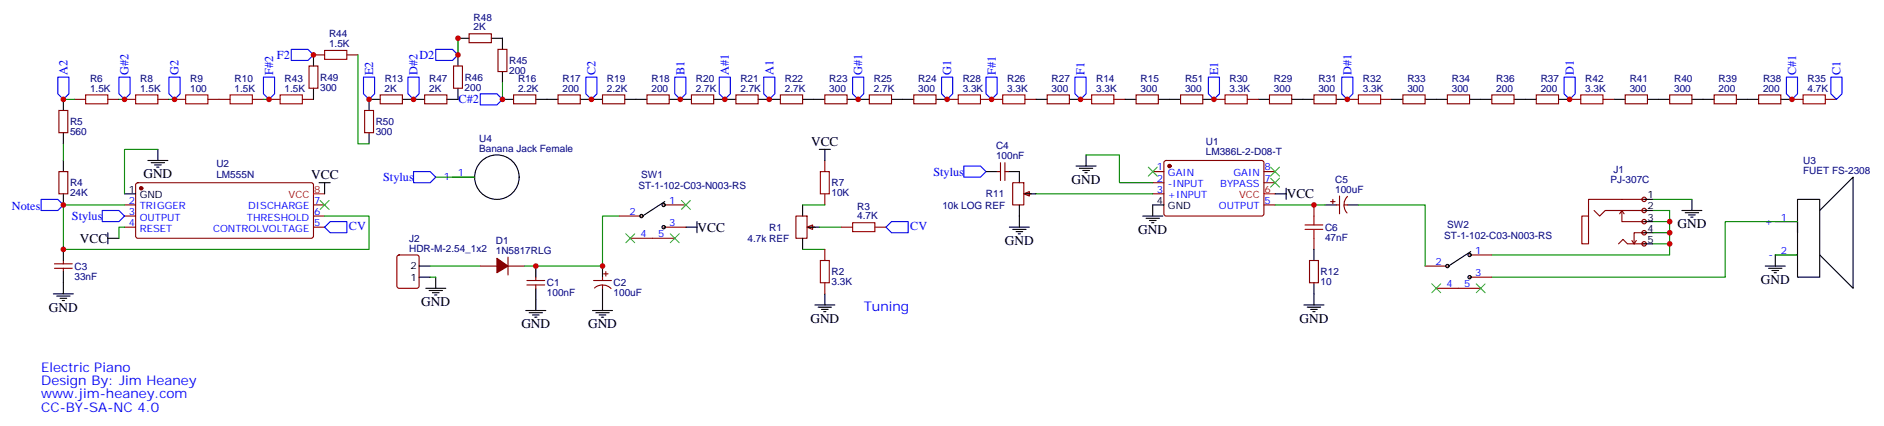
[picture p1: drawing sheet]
<svg xmlns="http://www.w3.org/2000/svg" width="598mm" height="135mm" viewBox="0 0 598 135" stroke-linecap="round" stroke-linejoin="round" font-family="sans-serif">
<g fill="#f0f0f0" stroke="#870000" stroke-width=".35">
<circle cx="521.8" cy="77.4" r=".71"/>
<circle cx="521.8" cy="73.9" r=".71"/>
<circle cx="521.8" cy="70.3" r=".71"/>
<circle cx="521.8" cy="66.8" r=".71"/>
<circle cx="521.8" cy="63.3" r=".71"/>
</g>
<g fill="none" stroke="#000" stroke-width=".35">
<path d="M39.5 61.5h3.5M211 64l-7.1 4.6M365.8 65.1h3.6M466.7 79.9l-7 4.6M521.1 63.3h3.5M521.1 66.8h3.5M521.1 70.3h3.5M521.1 73.9h3.5M521.1 77.4h3.5M133 88h3.5M133 84.5h3.5M135.1 91.5h6.4"/>
<path d="M136.2 92.2h4.2M137.2 92.9h2.1M137.9 93.6h.7M138.3 88v3.5M166.9 98.6h6.3M167.9 99.3h4.3M169 100h2.1M170 84.5v3.5M170 91.5v7.1M188 98.6h6.4M189.1 99.3h4.2M190.1 100h2.2"/>
<path d="M191.2 84.5v3.5M191.2 91.5v7.1M169.7 100.7h.7M190.9 100.7h.7"/>
<circle cx="203.6" cy="68.6" r=".53"/>
<circle cx="210.6" cy="65.1" r=".53"/>
<circle cx="210.6" cy="72.1" r=".53"/>
<circle cx="459.3" cy="84.5" r=".53"/>
<circle cx="466.4" cy="80.9" r=".53"/>
<circle cx="466.4" cy="88" r=".53"/>
</g>
<g fill="none" stroke="#870000" stroke-width=".35">
<path d="M43.3 58.2l.4-.2 55.4 .1 .4 .6-.1 16.5-.6 .4h-55.3l-.5-.7v-16.2zM365.8 54.5h3.6M365.8 58h3.6M369.6 51.1l.5-.2 30.6 .1 .4 .6-.1 16.5-.6 .5-30.6-.1-.4-.6v-16.3zM401.1 54.5h3.5M401.1 58h3.5M39.5 65.1h3.5M39.5 68.6h3.5M39.5 72.1h3.5M99.5 65.1h3.5M99.5 68.6h3.5M99.5 72.1h3.5"/>
<path d="M196.5 68.6h7.1M200 75.6h14.1M210.6 65.1h7.1M210.6 72.1h7.1M365.8 61.5h3.6M401.1 65.1h3.5M505.9 66.8l1.7 1.8 1.8-1.8h12.4M513.6 77.4l1.5-1.4 1.4 1.4h5.3M514.7 66.8v3.5h7.1M514.7 66.8l-.7 1.1M514.7 66.8l.7 1.1M517.9 76.3l.7 1.1"/>
<path d="M519.3 76.3l-.7 1.1M521.8 73.9h-3.2v3.5M521.8 63.3h-17.7v5.3h-2.1v8.8h2.1v-8.8M126.2 81.1l.4-.2h5.7l.6 .5 .1 9.4-.5 .7h-5.9l-.6-.5-.1-9.4zM152.4 84.5h5.3M161.2 84.5h5.3M161.2 81.6v5.7M167.2 89h5.7M167.2 90.5h5.7M170 88v1M170 90.5v1M188.4 89h5.6"/>
<path d="M188.7 91.4a3.8 3.8 0 0 1 5.2 .2M191.2 88v1M191.2 90.5v1M191.6 86.9h1.4M192.3 86.2v1.4M452.3 84.5h7M455.8 91.5h14.1M466.4 80.9h7M466.4 88h7"/>
</g>
<g fill="#870000" stroke="#870000" stroke-width=".35">
<path d="M157.7 82l3.5 2.5-3.5 2.1z"/>
<circle cx="371.1" cy="52.7" r=".53"/>
<circle cx="44.8" cy="59.8" r=".53"/>
</g>
<path d="M99.5 61.5h3.5M401.1 61.5h3.5" fill="none" stroke="#f00" stroke-width=".35"/>
<path d="M196.5 68.6h-5.3v15.9h-24.7M136.5 84.5h15.9M136.5 88h1.8" fill="none" stroke="#008700" stroke-width=".35"/>
<path d="M256.1 72.1l1.8-.7v1.4z" fill="#f0f0f0" stroke="#870000" stroke-width=".35"/>
<g fill="none" stroke="#870000" stroke-width=".35">
<path d="M99.5 17.4h3.5M110.1 17.4h3.5M148.9 10.7h7v2.8h-7zM158 15.7h2.9v7h-2.9zM18.7 35.1h2.8v7h-2.8zM23.6 31.5h3.6M34.2 31.5h3.5M39.5 31.5h3.5M50.1 31.5h3.5M55.4 31.5h3.5M66 31.5h7M80.1 31.5h3.5"/>
<path d="M85.4 31.5h3.5M96 31.5h3.5M98.1 21h2.8v7h-2.8zM115.7 35.1h2.8v7h-2.8zM120.6 30.1h7.1v2.8h-7.1zM134.8 30.1h7v2.8h-7zM143.9 21h2.9v7h-2.9zM163 30.1h7v2.8h-7zM177.1 30.1h7v2.8h-7zM191.2 30.1h7.1v2.8h-7.1zM205.3 30.1h7.1v2.8h-7.1zM219.4 30.1h7.1v2.8h-7.1z"/>
<path d="M233.5 30.1h7.1v2.8h-7.1zM247.6 30.1h7.1v2.8h-7.1zM261.8 30.1h7v2.8h-7zM275.9 30.1h7v2.8h-7zM290 30.1h7v2.8h-7zM300.6 31.5h3.5M311.1 31.5h7.1M325.3 31.5h3.5M332.3 30.1h7.1v2.8h-7.1zM385.2 31.5h3.6M395.8 31.5h3.5M402.9 30.1h7v2.8h-7z"/>
<path d="M417 30.1h7v2.8h-7zM427.6 31.5h3.5M438.1 31.5h3.6M445.2 30.1h7.1v2.8h-7.1zM459.3 30.1h7.1v2.8h-7.1zM473.4 30.1h7.1v2.8h-7.1zM487.5 30.1h7.1v2.8h-7.1zM498.1 31.5h3.5M508.7 31.5h3.5M515.8 30.1h7v2.8h-7zM529.9 30.1h7v2.8h-7zM544 30.1h7v2.8h-7z"/>
<path d="M558.1 30.1h7v2.8h-7zM568.7 31.5h3.5M579.3 31.5h3.5M18.7 54.5h2.8v7h-2.8zM261.8 50.9v3.6M316.4 54.5h1.1M317.5 51.6v5.7M318.9 51.6v5.7M318.9 54.5h1.1M252.6 68.6h3.5v7h-3.5zM256.8 72.1h1.8M261.8 61.5v3.6"/>
<path d="M17.3 85.2h5.6M17.3 83.7h5.6M20.1 82.7v1M20.1 85.2v1"/>
</g>
<g fill="none" stroke="#000" stroke-width=".35">
<path d="M99.5 17.4v3.6M145.3 17.4v3.6M145.3 12.1h3.6M155.9 12.1h3.6v3.6M20.1 31.5v3.6M99.5 28v3.5M120.6 31.5h-3.5v3.6M127.7 31.5h7.1M145.3 28v3.5h-3.5M159.5 31.5h3.5M159.5 22.7v3.5M170 31.5h7.1"/>
<path d="M184.1 31.5h7.1M198.3 31.5h7M212.4 31.5h7M226.5 31.5h7M240.6 31.5h7M254.7 31.5h7.1M268.8 31.5h7.1M282.9 31.5h7.1M297 31.5h3.6M328.8 31.5h3.5M339.4 31.5h3.5M399.3 31.5h3.6"/>
<path d="M409.9 31.5h7.1M424 31.5h3.6M441.7 31.5h3.5M452.3 31.5h7M466.4 31.5h7M480.5 31.5h7M494.6 31.5h3.5M512.2 31.5h3.6M522.8 31.5h7.1M536.9 31.5h7.1M551 31.5h7.1M565.1 31.5h3.6"/>
<path d="M20.1 42.1v3.5M20.1 50.9v3.6M46.9 50.9h6.4M48 51.6h4.2M49 52.4h2.2M49.7 53.1h.7M50.1 47.4v3.5M101.2 58h3.6M103 58v3.5M117.1 42.1v3.5M260 47.4h3.5M261.8 47.4v3.5"/>
<path d="M312.9 54.5h3.5M320 54.5h3.5M20.1 61.5v3.6M20.1 79.2v3.5M34.2 75.6h3.5M34.2 73.9v3.5M254.7 65.1v3.5M254.7 75.6v3.6M256.5 72.1h3.5M16.9 93.3h6.4M18 94h4.2M19 94.7h2.2"/>
<path d="M19.8 95.4h.7M20.1 86.2v7.1M258.6 96.8h6.3M259.6 97.5h4.3M260.7 98.2h2.1M261.4 98.9h.7M261.8 93.3v3.5"/>
</g>
<g fill="none" stroke="#a10000" stroke-width=".35">
<path d="M103 16h7.1v2.8h-7.1zM27.2 30.1h7v2.8h-7zM43 30.1h7.1v2.8h-7.1zM58.9 30.1h7.1v2.8h-7.1zM73 30.1h7.1v2.8h-7.1zM88.9 30.1h7.1v2.8h-7.1zM304.1 30.1h7v2.8h-7zM318.2 30.1h7.1v2.8h-7.1zM388.8 30.1h7v2.8h-7zM431.1 30.1h7v2.8h-7zM501.6 30.1h7.1v2.8h-7.1zM572.2 30.1h7.1v2.8h-7.1z"/>
<path d="M260.3 54.5h2.9v7h-2.9z"/>
</g>
<g fill="none" stroke="#008700" stroke-width=".35">
<path d="M113.6 17.4v28.2h3.5M145.3 12.1v5.3M20.1 31.5h3.5M37.7 31.5h1.8M53.6 31.5h1.8M83.6 31.5h1.8M159.5 26.2v5.3M20.1 45.6v5.3M50.1 47.4h-10.6v14.1M39.5 65.1h-19.4v14.1h97v-10.6h-14.1M39.5 72.1h-1.8v3.5M254.7 79.2h7.1"/>
<path d="M254.7 65.1h7.1M260 72.1h7.1"/>
</g>
<g fill="none" stroke="#00f" stroke-width=".35">
<path d="M92.4 15.7h5.3l1.8 1.7-1.8 1.8h-5.3zM138.3 15.7h5.3l1.7 1.7-1.7 1.8h-5.3zM18.3 24.5h3.6v5.3l-1.8 1.7-1.8-1.7zM37.7 24.5h3.6v5.3l-1.8 1.7-1.8-1.7zM53.6 24.5h3.5v5.3l-1.7 1.7-1.8-1.7zM83.6 24.5h3.5v5.3l-1.7 1.7-1.8-1.7zM115.4 24.5h3.5v5.3l-1.8 1.7-1.7-1.7zM129.5 24.5h3.5v5.3l-1.8 1.7-1.7-1.7zM152.4 29.8h5.3l1.8 1.7-1.8 1.8h-5.3zM185.9 24.5h3.5v5.3l-1.7 1.7-1.8-1.7zM214.1 24.5h3.6v5.3l-1.8 1.7-1.8-1.7zM228.2 24.5h3.6v5.3l-1.8 1.7-1.8-1.7z"/>
<path d="M242.4 24.5h3.5v5.3l-1.8 1.7-1.7-1.7zM270.6 24.5h3.5v5.3l-1.8 1.7-1.7-1.7zM298.8 24.5h3.5v5.3l-1.7 1.7-1.8-1.7zM312.9 24.5h3.5v5.3l-1.7 1.7-1.8-1.7zM383.5 24.5h3.5v5.3l-1.8 1.7-1.7-1.7zM425.8 24.5h3.5v5.3l-1.7 1.7-1.8-1.7zM496.4 24.5h3.5v5.3l-1.8 1.7-1.7-1.7zM566.9 24.5h3.5v5.3l-1.7 1.7-1.8-1.7zM581 24.5h3.6v5.3l-1.8 1.7-1.8-1.7zM305.9 52.7h5.2l1.8 1.8-1.8 1.7h-5.2zM13.1 63.3h5.2l1.8 1.8-1.8 1.7h-5.2zM32.5 66.8h5.2l1.8 1.8-1.8 1.7h-5.2z"/>
<path d="M103 72.1l1.8-1.8h5.3v3.6h-5.3zM281.2 72.1l1.7-1.8h5.3v3.6h-5.3z"/>
</g>
<path d="M101.6 63.6l2.8 2.9M104.4 63.6l-2.8 2.9" fill="none" stroke="#3c3" stroke-width=".35"/>
<path d="M324.9 61.5l1.8-.7v1.4z" fill="#f0f0f0" stroke="#870000" stroke-width=".35"/>
<g fill="none" stroke="#870000" stroke-width=".35">
<path d="M342.9 31.5h3.5M353.5 31.5h3.5M360.5 30.1h7.1v2.8h-7.1zM374.6 30.1h7.1v2.8h-7.1zM143.6 56.2h7M321.4 58h3.5v7.1h-3.5zM261.8 79.2v3.5M267.1 72.1h3.5M277.6 72.1h3.6M325.6 61.5h1.8M417 65.1v3.5M417 75.6v3.6"/>
<path d="M422.3 64h1.4M423 63.3v1.4M424 65.1h1.1M425.1 62.2v5.7M426.5 65.1h1.1M427.6 62.3a3.8 3.8 0 0 0-.1 5.3M563.4 70.3h7M261.8 89.7v3.6M415.6 82.7h2.8v7h-2.8zM563.4 80.9h7"/>
</g>
<g fill="none" stroke="#000" stroke-width=".35">
<path d="M357 31.5h3.5M367.6 31.5h7M381.7 31.5h3.5M323.5 54.5v3.5M341.5 52.7h6.3M342.5 53.4h4.3M343.6 54.1h2.1M344.3 54.8h.7M344.7 49.2v3.5M408.2 59.8v3.5M217.7 72.1h3.5M221.2 70.3v3.6"/>
<path d="M320.3 72.1h6.4M321.4 72.8h4.2M322.4 73.5h2.2M323.1 74.2h.7M323.5 65.1v7M325.3 61.5h3.5M362.7 68.6h6.3M363.7 69.3h4.2M364.8 70h2.1M365.5 70.7h.7M365.8 65.1v3.5M404.6 61.5h3.6"/>
<path d="M417 79.2v3.5M420.5 65.1h3.5M427.6 65.1h3.5M533.8 66.8h6.3M534.8 67.5h4.2M535.9 68.2h2.1M536.6 68.9h.7M536.9 63.3v3.5M570.4 70.3v-7h7.1v24.7h-7.1v-17.7v3.6M577.5 66.8l10.6-10.6v35.3l-10.6-10.6M413.8 96.8h6.4M414.9 97.5h4.2"/>
<path d="M415.9 98.2h2.1M416.6 98.9h.7M417 89.7v7.1M560.2 84.5h6.4M561.3 85.2h4.2M562.3 85.9h2.1M563 86.6h.7M563.4 80.9v3.6"/>
<circle cx="157.7" cy="56.2" r="7.1"/>
</g>
<path d="M138.3 56.2h12.3M344.7 49.2h10.5v8.8h10.6M328.8 61.5h37M404.6 65.1h15.9M431.1 65.1h21.2v19.4M524.6 66.8h5.3v14.1h-56.5M524.6 63.3h12.3M524.6 70.3h5.3M524.6 77.4h5.3M524.6 73.9h5.3M570.4 70.3h-22.9v17.7h-74.1M563.4 80.9h7" fill="none" stroke="#008700" stroke-width=".35"/>
<path d="M346.4 30.1h7.1v2.8h-7.1zM270.6 70.7h7v2.8h-7zM414.2 72.8h5.6M414.2 71.4h5.6M417 68.6v2.8M417 72.8v2.8M260.3 82.7h2.9v7h-2.9z" fill="none" stroke="#a10000" stroke-width=".35"/>
<g fill="none" stroke="#3c3" stroke-width=".35">
<path d="M364.4 53.1l2.8 2.8M367.2 53.1l-2.8 2.8M403.2 53.1l2.8 2.8M403.2 56.6l2.8 2.8M406 53.1l-2.8 2.8M406 56.6l-2.8 2.8M198.6 74.2l2.8 2.8M201.4 74.2l-2.8 2.8M212.7 74.2l2.8 2.8M215.5 74.2l-2.8 2.8M216.3 63.6l2.8 2.9M219.1 63.6l-2.8 2.9"/>
<path d="M454.4 90.1l2.8 2.8M457.2 90.1l-2.8 2.8M468.5 90.1l2.8 2.8M471.3 90.1l-2.8 2.8"/>
</g>
<path d="M341.1 24.5h3.6v5.3l-1.8 1.7-1.8-1.7zM131.2 54.5h5.3l1.8 1.7-1.8 1.8h-5.3z" fill="none" stroke="#00f" stroke-width=".35"/>
<g fill="#c00">
<circle cx="170" cy="84.5" r=".88"/>
<circle cx="20.1" cy="65.1" r=".88"/>
<circle cx="20.1" cy="79.2" r=".88"/>
<circle cx="20.1" cy="31.5" r=".88"/>
<circle cx="39.5" cy="31.5" r=".88"/>
<circle cx="55.4" cy="31.5" r=".88"/>
<circle cx="187.7" cy="31.5" r=".88"/>
<circle cx="215.9" cy="31.5" r=".88"/>
<circle cx="230" cy="31.5" r=".88"/>
<circle cx="244.1" cy="31.5" r=".88"/>
<circle cx="272.3" cy="31.5" r=".88"/>
<circle cx="300.6" cy="31.5" r=".88"/>
<circle cx="314.7" cy="31.5" r=".88"/>
<circle cx="427.6" cy="31.5" r=".88"/>
<circle cx="498.1" cy="31.5" r=".88"/>
<circle cx="568.7" cy="31.5" r=".88"/>
<circle cx="85.4" cy="31.5" r=".88"/>
<circle cx="99.5" cy="17.4" r=".88"/>
<circle cx="117.1" cy="31.5" r=".88"/>
<circle cx="131.2" cy="31.5" r=".88"/>
<circle cx="145.3" cy="17.4" r=".88"/>
<circle cx="159.5" cy="31.5" r=".88"/>
<circle cx="145.3" cy="12.1" r=".88"/>
<circle cx="417" cy="65.1" r=".88"/>
<circle cx="529.9" cy="70.3" r=".88"/>
<circle cx="529.9" cy="77.4" r=".88"/>
<circle cx="529.9" cy="73.9" r=".88"/>
<circle cx="191.2" cy="84.5" r=".88"/>
<circle cx="385.2" cy="31.5" r=".88"/>
<circle cx="342.9" cy="31.5" r=".88"/>
</g>
<g font-size="4.2">
<text x="257.4" y="46.3">VCC</text>
<text x="45.5" y="56.6">GND</text>
<text x="98.7" y="56.9">VCC</text>
<text x="340.1" y="58.3">GND</text>
<text x="408.3" y="63">VCC</text>
<text x="25.3" y="77.1">VCC</text>
<text x="221.4" y="73.5">VCC</text>
<text x="318.9" y="77.8">GND</text>
<text x="361.2" y="74.2">GND</text>
<text x="532.3" y="72.5">GND</text>
<text x="558.8" y="90.1">GND</text>
<text x="15.5" y="98.9">GND</text>
<text x="133.7" y="97.2">GND</text>
<text x="165.5" y="104.2">GND</text>
<text x="186.6" y="104.2">GND</text>
<text x="257.2" y="102.4">GND</text>
<text x="412.4" y="102.4">GND</text>
</g>
<g font-size="4.2" fill="#00f">
<text x="274.1" y="98.6">Tuning</text>
<text x="13.1" y="118">Electric Piano</text>
<text x="13.1" y="122.2">Design By: Jim Heaney</text>
<text x="13.1" y="126.4">www.jim-heaney.com</text>
<text x="13.1" y="130.7">CC-BY-SA-NC 4.0</text>
</g>
<g font-size="3.9" fill="#00f">
<text x="21.4" y="23.9" transform="rotate(-90 21.4 23.9)">A2</text>
<text x="40.8" y="23.9" transform="rotate(-90 40.8 23.9)">G#2</text>
<text x="56.7" y="23.9" transform="rotate(-90 56.7 23.9)">G2</text>
<text x="86.7" y="23.9" transform="rotate(-90 86.7 23.9)">F#2</text>
<text x="87.9" y="18.7">F2</text>
<text x="118.4" y="23.9" transform="rotate(-90 118.4 23.9)">E2</text>
<text x="132.5" y="23.9" transform="rotate(-90 132.5 23.9)">D#2</text>
<text x="133.1" y="18.6">D2</text>
<text x="189" y="23.9" transform="rotate(-90 189 23.9)">C2</text>
<text x="217.2" y="23.9" transform="rotate(-90 217.2 23.9)">B1</text>
<text x="231.3" y="23.9" transform="rotate(-90 231.3 23.9)">A#1</text>
<text x="245.4" y="23.9" transform="rotate(-90 245.4 23.9)">A1</text>
<text x="273.7" y="23.9" transform="rotate(-90 273.7 23.9)">G#1</text>
<text x="301.9" y="23.9" transform="rotate(-90 301.9 23.9)">G1</text>
<text x="316" y="23.9" transform="rotate(-90 316 23.9)">F#1</text>
<text x="344.2" y="23.9" transform="rotate(-90 344.2 23.9)">F1</text>
<text x="386.5" y="23.9" transform="rotate(-90 386.5 23.9)">E1</text>
<text x="428.9" y="23.9" transform="rotate(-90 428.9 23.9)">D#1</text>
<text x="499.4" y="23.9" transform="rotate(-90 499.4 23.9)">D1</text>
<text x="570" y="23.9" transform="rotate(-90 570 23.9)">C#1</text>
<text x="584.1" y="23.9" transform="rotate(-90 584.1 23.9)">C1</text>
<text x="145.5" y="32.7">C#2</text>
<text x="121.6" y="57.5">Stylus</text>
<text x="296.2" y="55.7">Stylus</text>
<text x="3.8" y="66.7">Notes</text>
<text x="22.8" y="69.8">Stylus</text>
<text x="110.7" y="73">CV</text>
<text x="288.9" y="73">CV</text>
</g>
<g font-size="3.2" fill="#000080">
<text x="104.4" y="11.8">R44</text>
<text x="150.3" y="9.7">2K</text>
<text x="150.3" y="6.5">R48</text>
<text x="104.4" y="15">1.5K</text>
<text x="161.6" y="23.5">200</text>
<text x="161.6" y="20.3">R45</text>
<text x="28.6" y="29.1">1.5K</text>
<text x="28.6" y="26">R6</text>
<text x="44.5" y="29.1">1.5K</text>
<text x="44.5" y="26">R8</text>
<text x="60.3" y="29.1">100</text>
<text x="60.3" y="26">R9</text>
<text x="74.4" y="29.1">1.5K</text>
<text x="74.5" y="26">R10</text>
<text x="90.3" y="29.1">1.5K</text>
<text x="90.3" y="26">R43</text>
<text x="101.6" y="28.8">300</text>
<text x="101.6" y="25.6">R49</text>
<text x="122.1" y="29.1">2K</text>
<text x="122.1" y="26">R13</text>
<text x="136.2" y="29.1">2K</text>
<text x="136.2" y="26">R47</text>
<text x="147.5" y="28.8">200</text>
<text x="147.5" y="25.6">R46</text>
<text x="164.4" y="29.1">2.2K</text>
<text x="164.4" y="26">R16</text>
<text x="178.5" y="29.1">200</text>
<text x="178.5" y="26">R17</text>
<text x="192.6" y="29.1">2.2K</text>
<text x="192.6" y="26">R19</text>
<text x="206.7" y="29.1">200</text>
<text x="206.7" y="26">R18</text>
<text x="220.8" y="29.1">2.7K</text>
<text x="220.9" y="26">R20</text>
<text x="235" y="29.1">2.7K</text>
<text x="235" y="26">R21</text>
<text x="249.1" y="29.1">2.7K</text>
<text x="249.1" y="26">R22</text>
<text x="263.2" y="29.1">300</text>
<text x="263.2" y="26">R23</text>
<text x="277.3" y="29.1">2.7K</text>
<text x="277.3" y="26">R25</text>
<text x="291.4" y="29.1">300</text>
<text x="291.4" y="26">R24</text>
<text x="305.5" y="29.1">3.3K</text>
<text x="305.5" y="26">R28</text>
<text x="319.6" y="29.1">3.3K</text>
<text x="319.6" y="26">R26</text>
<text x="333.7" y="29.1">300</text>
<text x="333.7" y="26">R27</text>
<text x="347.8" y="29.1">3.3K</text>
<text x="347.9" y="26">R14</text>
<text x="362" y="29.1">300</text>
<text x="362" y="26">R15</text>
<text x="376.1" y="29.1">300</text>
<text x="376.1" y="26">R51</text>
<text x="390.2" y="29.1">3.3K</text>
<text x="390.2" y="26">R30</text>
<text x="404.3" y="29.1">300</text>
<text x="404.3" y="26">R29</text>
<text x="418.4" y="29.1">300</text>
<text x="418.4" y="26">R31</text>
<text x="432.5" y="29.1">3.3K</text>
<text x="432.5" y="26">R32</text>
<text x="446.6" y="29.1">300</text>
<text x="446.6" y="26">R33</text>
<text x="460.7" y="29.1">300</text>
<text x="460.7" y="26">R34</text>
<text x="474.8" y="29.1">200</text>
<text x="474.9" y="26">R36</text>
<text x="489" y="29.1">200</text>
<text x="489" y="26">R37</text>
<text x="503.1" y="29.1">3.3K</text>
<text x="503.1" y="26">R42</text>
<text x="517.2" y="29.1">300</text>
<text x="517.2" y="26">R41</text>
<text x="531.3" y="29.1">300</text>
<text x="531.3" y="26">R40</text>
<text x="545.4" y="29.1">200</text>
<text x="545.4" y="26">R39</text>
<text x="559.5" y="29.1">200</text>
<text x="559.5" y="26">R38</text>
<text x="573.6" y="29.1">4.7K</text>
<text x="573.6" y="26">R35</text>
<text x="22.2" y="39.8">R5</text>
<text x="119.2" y="39.7">R50</text>
<text x="22.2" y="42.9">560</text>
<text x="119.2" y="42.9">300</text>
<text x="152.1" y="44.9">U4</text>
<text x="316.1" y="47.4">C4</text>
<text x="382.7" y="46">U1</text>
<text x="68.7" y="53">U2</text>
<text x="152.1" y="48.1">Banana Jack Female</text>
<text x="316.1" y="50.6">100nF</text>
<text x="382.7" y="49.3">LM386L-2-D08-T</text>
<text x="572.2" y="52">U3</text>
<text x="22.2" y="59.2">R4</text>
<text x="68.7" y="56.4">LM555N</text>
<text x="202.6" y="59.9">ST-1-102-C03-N003-RS</text>
<text x="203.5" y="56.5">SW1</text>
<text x="263.9" y="59.2">R7</text>
<text x="423.7" y="58">C5</text>
<text x="511.1" y="58.2">PJ-307C</text>
<text x="512" y="54.8">J1</text>
<text x="572.2" y="55.2">FUET FS-2308</text>
<text x="22.2" y="62.3">24K</text>
<text x="263.9" y="62.3">10K</text>
<text x="312.9" y="62.6">R11</text>
<text x="423.7" y="61.2">100uF</text>
<text x="272" y="69.6">4.7K</text>
<text x="272" y="66.5">R3</text>
<text x="299.1" y="66.2">10k LOG REF</text>
<text x="129.9" y="76.7">J2</text>
<text x="157.4" y="77.4">D1</text>
<text x="237.3" y="76.7">4.7k REF</text>
<text x="244.1" y="73.2">R1</text>
<text x="420.5" y="76.4">47nF</text>
<text x="420.5" y="73.3">C6</text>
<text x="458.3" y="75.8">ST-1-102-C03-N003-RS</text>
<text x="459.3" y="72.4">SW2</text>
<text x="129.9" y="79.9">HDR-M-2.54_1x2</text>
<text x="157.4" y="80.6">1N5817RLG</text>
<text x="23.6" y="88.7">33nF</text>
<text x="23.6" y="85.6">C3</text>
<text x="263.9" y="87.4">R2</text>
<text x="419.1" y="87.4">R12</text>
<text x="173.6" y="94.1">100nF</text>
<text x="173.6" y="90.9">C1</text>
<text x="194.7" y="94.1">100uF</text>
<text x="194.7" y="90.9">C2</text>
<text x="263.9" y="90.5">3.3K</text>
<text x="419.1" y="90.6">10</text>
</g>
<g font-size="3.2" fill="#00f">
<text x="140.9" y="57.3">1</text>
<text x="145.3" y="55.9">1</text>
<text x="367.2" y="54.1">1</text>
<text x="367.2" y="57.6">2</text>
<text x="370.7" y="55.9">GAIN</text>
<text x="370.7" y="59.4">-INPUT</text>
<text x="387.3" y="59.4">BYPASS</text>
<text x="391.5" y="55.9">GAIN</text>
<text x="401.3" y="57.6">7</text>
<text x="401.3" y="54.1">8</text>
<text x="40.8" y="64.7">2</text>
<text x="99.7" y="64.7">7</text>
<text x="212.4" y="64.7">1</text>
<text x="367.2" y="61.2">3</text>
<text x="370.7" y="62.9">+INPUT</text>
<text x="401.3" y="64.7">5</text>
<text x="40.8" y="68.2">3</text>
<text x="40.8" y="71.8">4</text>
<text x="44.3" y="66.5">TRIGGER</text>
<text x="44.3" y="70">OUTPUT</text>
<text x="78.4" y="70">THRESHOLD</text>
<text x="78.8" y="66.5">DISCHARGE</text>
<text x="99.7" y="71.8">5</text>
<text x="99.7" y="68.2">6</text>
<text x="199.8" y="68.2">2</text>
<text x="212.4" y="71.8">3</text>
<text x="386.8" y="66.5">OUTPUT</text>
<text x="560.1" y="71.4">+</text>
<text x="565.1" y="70">1</text>
<text x="44.3" y="73.5">RESET</text>
<text x="67.6" y="73.5">CONTROLVOLTAGE</text>
<text x="203.3" y="75.3">4</text>
<text x="208.8" y="75.3">5</text>
<text x="468.1" y="80.6">1</text>
<text x="561.2" y="82">-</text>
<text x="565.1" y="80.6">2</text>
<text x="455.5" y="84.1">2</text>
<text x="468.1" y="87.6">3</text>
<text x="459.1" y="91.2">4</text>
<text x="464.6" y="91.2">5</text>
</g>
<g font-size="3.2">
<text x="40.8" y="61.2">1</text>
<text x="44.3" y="62.9">GND</text>
<text x="367.2" y="64.7">4</text>
<text x="522.8" y="62.9">1</text>
<text x="370.7" y="66.5">GND</text>
<text x="522.8" y="66.5">2</text>
<text x="522.8" y="70">3</text>
<text x="522.8" y="73.5">4</text>
<text x="522.8" y="77">5</text>
<text x="130.3" y="89">1</text>
<text x="130.3" y="85.5">2</text>
</g>
<g font-size="3.2" fill="#f00">
<text x="91.6" y="62.9">VCC</text>
<text x="99.7" y="61.2">8</text>
<text x="393.2" y="62.9">VCC</text>
<text x="401.3" y="61.2">6</text>
</g>
</svg>
